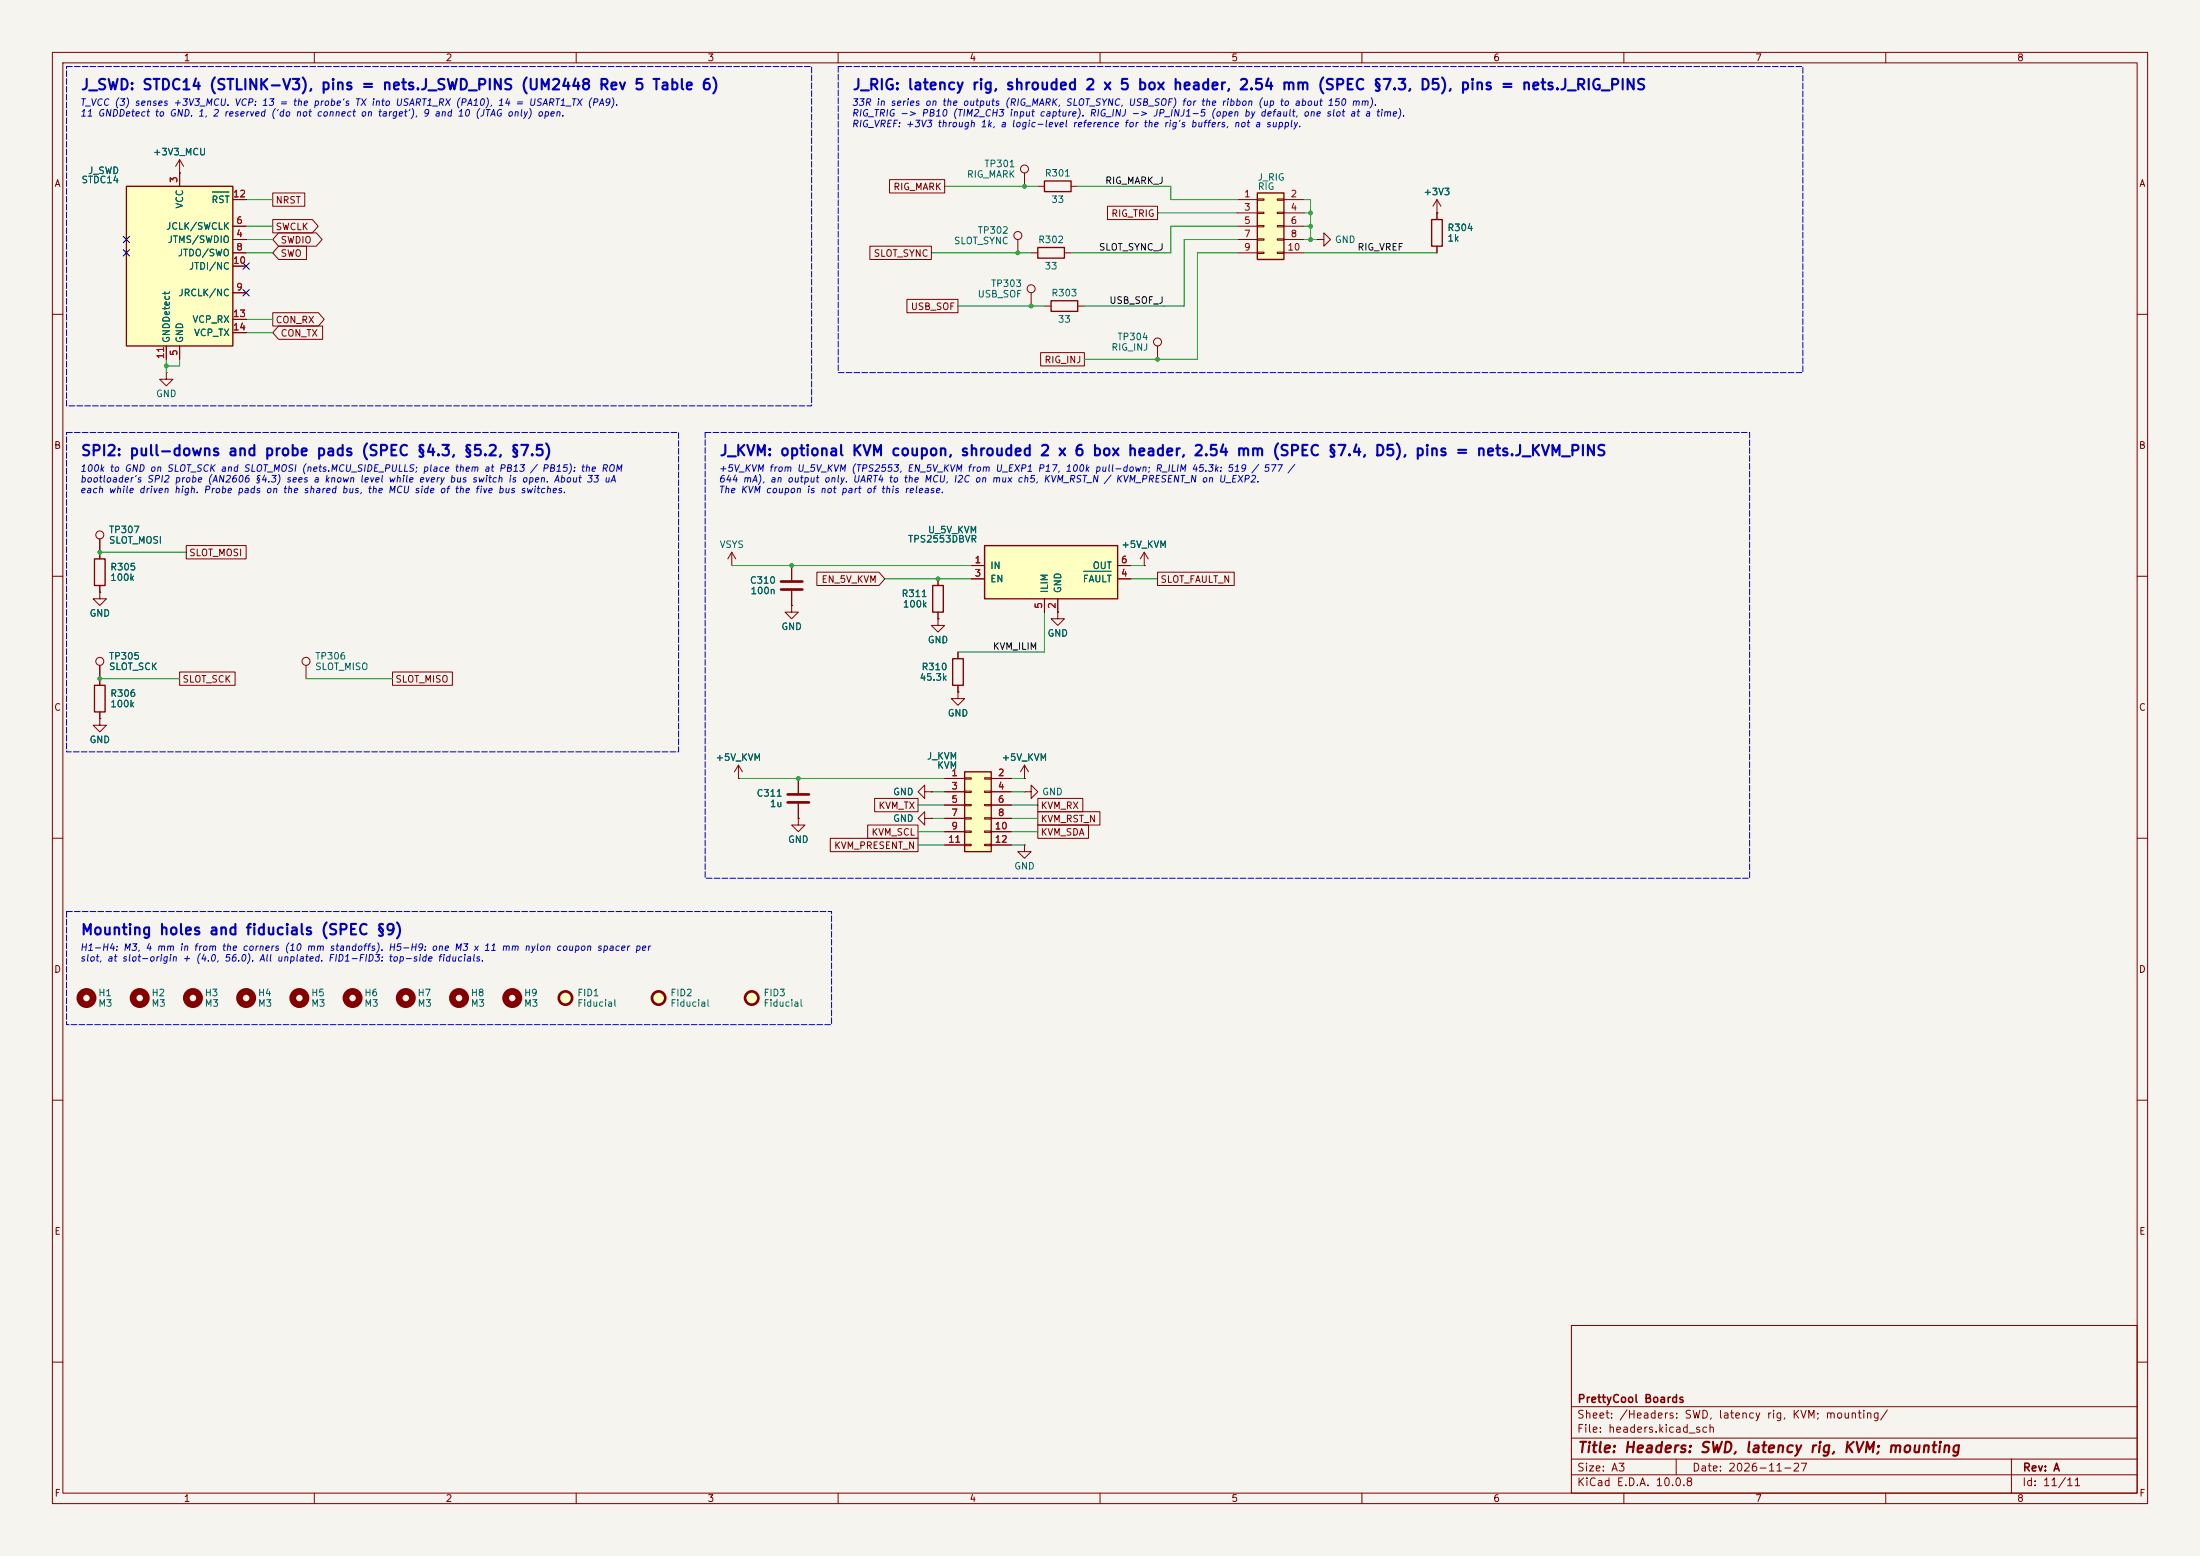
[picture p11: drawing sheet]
<svg xmlns="http://www.w3.org/2000/svg" width="420mm" height="297mm" viewBox="0 0 420 297" stroke-linecap="round" stroke-linejoin="round" font-family="sans-serif">
<path d="M0 0h420v297h-420z" fill="#f5f4ef" stroke="#f5f4ef" stroke-width=".19"/>
<g fill="none" stroke="#840000" stroke-width=".19">
<path d="M10 10h400v277h-400zM12 12h396v273h-396zM60 10v2M110 10v2M160 10v2M210 10v2M260 10v2M310 10v2M360 10v2M10 60h2M221 66v2.6M408 60h2"/>
<path d="M10 110h2M151.1 108v2.7M151.1 112.8v2.8M408 110h2M10 160h2M408 160h2M10 210h2M408 210h2M300 253h108v32h-108zM10 260h2M300 278.5h108M300 274.5h108"/>
<path d="M300 268.5h108M320 278.5v3M384 278.5v6.5M408 260h2M60 285v2M110 285v2M160 285v2M210 285v2M260 285v2M300 281.5h108M310 285v2M360 285v2"/>
<circle cx="221" cy="65.3" r=".76"/>
</g>
<path d="M149.1 111h4.1M149.1 112.5h4.1" fill="none" stroke="#840000" stroke-width=".51"/>
<path d="M188 104.1h25.4v10.2h-25.4z" fill="#ffffc2"/>
<path d="M199.4 34.5h5.1v2.1h-5.1zM198.1 47.2h5.1v2.1h-5.1zM200.7 57.4h5v2h-5zM273.3 41.9h2v5.1h-2zM188 104.1h25.4v10.2h-25.4z" fill="none" stroke="#840000" stroke-width=".25"/>
<g fill="none" stroke="#840000" stroke-width=".19">
<path d="M195.6 33v2.6M198.1 35.6h1.3M204.5 35.6h1.2M274.3 38.1v3.8M274.3 38.1l-.7 1.3M274.3 38.1l.8 1.3M194.3 45.7v2.6M196.8 55.9v2.5M196.8 48.3h1.3M199.4 58.4h1.3M203.2 48.3h1.3M205.7 58.4h1.3"/>
<path d="M251.5 45.7h1.2v-1.2l1.3 1.2-1.3 1.3v-1.3M251.5 45.7h.1M274.3 40.6h.1M274.3 47v1.3M139.7 108h.1M139.7 105.4l-.8 1.3M139.7 105.4l.8 1.3M139.7 105.4v2.6M185.4 108h2.6M185.4 110.5h2.6M199.4 114.3v2.5M201.9 114.3v2.5"/>
<path d="M213.4 108h2.5M213.4 110.5h2.5M218.4 108h.1M218.4 105.4l-.7 1.3M218.4 105.4l.8 1.3M218.4 105.4v2.6M152.4 148.6v2.8M152.4 153.4v2.8"/>
<circle cx="195.6" cy="32.3" r=".76"/>
<circle cx="194.3" cy="45" r=".76"/>
<circle cx="196.8" cy="55.1" r=".76"/>
</g>
<path d="M206.9 109h5.2" fill="none" stroke="#006464" stroke-width=".19"/>
<path d="M150.4 151.6h4M150.4 153.2h4" fill="none" stroke="#840000" stroke-width=".51"/>
<path d="M240 36.8h5.1v12.7h-5.1z" fill="#ffffc2"/>
<path d="M240 36.8h5.1v12.7h-5.1z" fill="none" stroke="#840000" stroke-width=".25"/>
<g fill="none" stroke="#840000" stroke-width=".19">
<path d="M34.3 33h.1M34.3 30.5l-.8 1.3M34.3 30.5l.8 1.3M34.3 30.5v2.5M236.2 38.1h3.8M240 38h1.3v.2h-1.3zM243.8 38h1.3v.2h-1.3zM245.1 38.1h3.8M236.2 40.6h3.8M236.2 43.2h3.8M236.2 45.7h3.8M236.2 48.3h3.8"/>
<path d="M240 40.5h1.3v.3h-1.3zM240 43.1h1.3v.2h-1.3zM240 45.6h1.3v.2h-1.3zM240 48.1h1.3v.3h-1.3zM243.8 40.5h1.3v.3h-1.3zM243.8 43.1h1.3v.2h-1.3zM243.8 45.6h1.3v.2h-1.3zM243.8 48.1h1.3v.3h-1.3zM245.1 40.6h3.8M245.1 43.2h3.8M245.1 45.7h3.8M245.1 48.3h3.8"/>
<path d="M201.9 116.8v1.3h1.3l-1.3 1.3-1.2-1.3h1.2M201.9 116.8h.1M195.6 161.3v1.3h1.2l-1.2 1.2-1.3-1.2h1.3M195.6 161.3h.1"/>
</g>
<path d="M24.1 35.6h20.3v30.4h-20.3z" fill="#ffffc2"/>
<path d="M24.1 35.6h20.3v30.4h-20.3zM178.1 111.8h2v5h-2zM18 130.8h2.1v5.1h-2.1zM181.9 125.7h2v5.1h-2z" fill="none" stroke="#840000" stroke-width=".25"/>
<g fill="none" stroke="#840000" stroke-width=".19">
<path d="M34.3 33v2.6M44.4 38.1h2.6M44.4 45.7h2.6M44.4 43.2h2.6M44.4 48.3h2.6M44.4 55.9h2.6M44.4 50.8h2.6M31.7 71.1v1.3h1.3l-1.3 1.3-1.2-1.3h1.2M31.7 71.1h.1M31.7 66v2.6M34.3 66v2.6M44.4 61h2.6"/>
<path d="M44.4 63.5h2.6M19 102.9v2.5M151.1 115.6v1.2h1.3l-1.3 1.3-1.2-1.3h1.2M151.1 115.6h.1M179.1 118.1v1.3h1.2l-1.2 1.3-1.3-1.3h1.3M179.1 118.1h.1M179.1 110.5v1.3M179.1 116.8v1.3M19 129.5v1.3M19 135.9v1.3M182.9 132.1v1.3h1.2l-1.2 1.2-1.3-1.2h1.3M182.9 132.1h.1"/>
<path d="M182.9 124.5v1.2M182.9 130.8v1.3M176.5 156.2v-1.3l-1.2 1.3 1.2 1.3v-1.3h1.3M176.5 151.1v-1.2l-1.2 1.2 1.2 1.3v-1.3h1.3M177.8 156.2h.1M177.8 151.1h.1M195.6 151.1h1.2v-1.2l1.3 1.2-1.3 1.3v-1.3M195.6 151.1h.1"/>
<circle cx="19" cy="102.1" r=".76"/>
</g>
<path d="M40.5 36.7h3.2" fill="none" stroke="#006464" stroke-width=".19"/>
<path d="M184.1 147.3h5.1v15.3h-5.1z" fill="#ffffc2"/>
<path d="M184.1 147.3h5.1v15.3h-5.1z" fill="none" stroke="#840000" stroke-width=".25"/>
<g fill="none" stroke="#840000" stroke-width=".19">
<path d="M19 127v2.5M152.4 156.2v1.3h1.3l-1.3 1.3-1.3-1.3h1.3M152.4 156.2h.1M180.3 148.6h3.8M180.3 151.1h3.8M180.3 153.7h3.8M180.3 156.2h3.8M180.3 158.8h3.8M184.1 148.5h1.3v.2h-1.3zM184.1 151h1.3v.3h-1.3zM184.1 153.5h1.3v.3h-1.3zM184.1 156.1h1.3v.2h-1.3z"/>
<path d="M184.1 158.6h1.3v.3h-1.3zM188 148.5h1.2v.2h-1.2zM188 151h1.2v.3h-1.2zM188 153.5h1.2v.3h-1.2zM188 156.1h1.2v.2h-1.2zM188 158.6h1.2v.3h-1.2zM189.2 148.6h3.8M189.2 151.1h3.8M189.2 153.7h3.8M189.2 156.2h3.8M189.2 158.8h3.8M195.6 148.6h.1"/>
<path d="M195.6 146.1l-.8 1.2M195.6 146.1l.7 1.2M195.6 146.1v2.5M180.3 161.3h3.8M184.1 161.2h1.3v.2h-1.3zM188 161.2h1.2v.2h-1.2zM189.2 161.3h3.8"/>
<circle cx="19" cy="126.2" r=".76"/>
</g>
<circle cx="107.9" cy="190.5" r="1.27" fill="#ffffc2"/>
<circle cx="107.9" cy="190.5" r="1.27" fill="none" stroke="#840000" stroke-width=".51"/>
<g fill="none" stroke="#840000" stroke-width="1.3">
<circle cx="47" cy="190.5" r="1.27"/>
<circle cx="57.1" cy="190.5" r="1.27"/>
<circle cx="67.3" cy="190.5" r="1.27"/>
<circle cx="77.5" cy="190.5" r="1.27"/>
<circle cx="87.6" cy="190.5" r="1.27"/>
<circle cx="97.8" cy="190.5" r="1.27"/>
</g>
<circle cx="125.7" cy="190.5" r="1.27" fill="#ffffc2"/>
<circle cx="125.7" cy="190.5" r="1.27" fill="none" stroke="#840000" stroke-width=".51"/>
<circle cx="143.5" cy="190.5" r="1.27" fill="#ffffc2"/>
<circle cx="143.5" cy="190.5" r="1.27" fill="none" stroke="#840000" stroke-width=".51"/>
<g fill="none" stroke="#840000" stroke-width="1.3">
<circle cx="16.5" cy="190.5" r="1.27"/>
<circle cx="26.7" cy="190.5" r="1.27"/>
<circle cx="36.8" cy="190.5" r="1.27"/>
</g>
<g fill="none" stroke="#840000" stroke-width=".19">
<path d="M34.3 33h.1M34.3 33v2.6M44.4 38.1h2.6M52.1 36.8h6.1v2.6h-6.1zM169.8 34.3h10.5v2.5h-10.5zM211.4 39.4h9.6v2.5h-9.6zM44.4 45.7h2.6M44.4 43.2h2.6M44.4 48.3h2.6M44.4 55.9h2.6M44.4 50.8h2.6M52.1 59.7h8.7l1.1 1.3-1.1 1.2h-8.7z"/>
<path d="M52.1 41.9h7.5l1.1 1.3-1.1 1.3h-7.5zM53.2 47h5.3v2.5h-5.3l-1.1-1.2zM53.2 44.4h7.2l1.1 1.3-1.1 1.3h-7.2l-1.1-1.3zM166.1 47h11.7v2.5h-11.7zM173.1 57.1h9.8v2.6h-9.8zM274.3 40.6h.1M274.3 40.6v1.3M274.3 47v1.3M31.7 66v2.6M34.3 66v2.6M44.4 61h2.6M44.4 63.5h2.6"/>
<path d="M53.2 62.2h8.4v2.6h-8.4l-1.1-1.3zM198.7 67.3h8.3v2.6h-8.3zM19 113v1.3h1.3l-1.3 1.3-1.2-1.3h1.2M19 113h.1M19 102.9v3.8M19 111.8v1.2M35.6 104.1h11.4v2.6h-11.4zM151.1 115.6h.1M151.1 108v2.7M151.1 112.8v2.8M155.9 109.2h11.9l1.1 1.3-1.1 1.3h-11.9zM179.1 118.1h.1"/>
<path d="M179.1 110.5v1.3M179.1 116.8v1.3M185.4 108h2.6M185.4 110.5h2.6M199.4 114.3v2.5M201.9 116.8h.1M201.9 114.3v2.5M213.4 108h2.5M213.4 110.5h2.5M218.4 108h.1M221 109.2h14.6v2.6h-14.6zM19 137.2v1.2h1.3l-1.3 1.3-1.2-1.3h1.2"/>
<path d="M19 137.2h.1M19 127v3.8M19 135.9v1.3M34.3 128.3h10.6v2.5h-10.6zM58.4 127v2.5M74.9 128.3h11.5v2.5h-11.5zM182.9 132.1h.1M182.9 124.5v1.2M182.9 130.8v1.3M141 148.6h.1M141 146.1l-.8 1.2M141 146.1l.7 1.2"/>
<path d="M141 146.1v2.5M152.4 156.2h.1M152.4 148.6v2.8M152.4 153.4v2.8M165.6 157.5h9.7v2.5h-9.7zM167 152.4h8.3v2.5h-8.3zM177.8 151.1h.1M177.8 156.2h.1M180.3 148.6h3.8M180.3 151.1h3.8M180.3 153.7h3.8M180.3 156.2h3.8"/>
<path d="M180.3 158.8h3.8M189.2 148.6h3.8M189.2 151.1h3.8M189.2 153.7h3.8M189.2 156.2h3.8M189.2 158.8h3.8M195.6 148.6h.1M198.1 152.4h8.6v2.5h-8.6zM198.1 154.9h11.9v2.6h-11.9zM198.1 157.5h9.7v2.5h-9.7zM158.5 160h16.8v2.6h-16.8zM180.3 161.3h3.8"/>
<path d="M189.2 161.3h3.8"/>
<circle cx="58.4" cy="126.2" r=".76"/>
</g>
<path d="M18 106.7h2.1v5.1h-2.1z" fill="none" stroke="#840000" stroke-width=".25"/>
<g fill="none" stroke="#009600" stroke-width=".19">
<path d="M47 38.1h5.1M180.3 35.6h17.8M205.7 35.6h17.8v2.5h12.7M248.9 38.1h1.3v7.6M47 48.3h5.1M47 43.2h5.1M47 45.7h5.1M177.8 48.3h19M182.9 58.4h16.5M221 40.6h15.2M236.2 43.2h-12.7v5.1h-19M236.2 48.3h-7.6v20.3h-21.6"/>
<path d="M236.2 45.7h-10.1v12.7h-19.1M248.9 48.3h25.4M248.9 43.2h1.3M248.9 45.7h2.6M248.9 40.6h1.3M31.7 68.6v2.5M34.3 68.6v1.3h-2.6M47 63.5h5.1M47 61h5.1M19 105.4h16.6M139.7 108h45.7M168.9 110.5h16.5"/>
<path d="M199.4 116.8v7.7h-16.5M215.9 108h2.5M215.9 110.5h5.1M19 129.5h15.3M58.4 129.5h16.5M141 148.6h39.3M175.3 158.8h5M175.3 153.7h5M177.8 156.2h2.5M177.8 151.1h2.5M193 148.6h2.6M193 158.8h5.1"/>
<path d="M193 153.7h5.1M193 156.2h5.1M193 151.1h2.6M175.3 161.3h5M193 161.3h2.6"/>
</g>
<path d="M23.5 45.1l1.2 1.2M23.5 47.7l1.2 1.2M24.7 45.1l-1.2 1.2M24.7 47.7l-1.2 1.2M46.4 55.3l1.2 1.2M46.4 50.2l1.2 1.2M47.6 55.3l-1.2 1.2M47.6 50.2l-1.2 1.2" fill="none" stroke="#000084" stroke-width=".19"/>
<path d="M12.7 12.7h142.2v64.8h-142.2zM160 12.7h184.2v58.4h-184.2zM12.7 82.6h116.8v60.9h-116.8zM134.6 82.6h199.4v85h-199.4zM12.7 174h146v21.6h-146z" fill="none" stroke="#0000c2" stroke-width=".19" stroke-dasharray="1.1 .4"/>
<path d="M40.5 36.7h3.2M206.9 109h5.2" fill="none" stroke="#006464" stroke-width=".19"/>
<g fill="#009600">
<circle cx="151.1" cy="108" r=".46"/>
<circle cx="195.6" cy="35.6" r=".46"/>
<circle cx="221" cy="68.6" r=".46"/>
<circle cx="250.2" cy="40.6" r=".46"/>
<circle cx="250.2" cy="43.2" r=".46"/>
<circle cx="250.2" cy="45.7" r=".46"/>
<circle cx="194.3" cy="48.3" r=".46"/>
<circle cx="196.8" cy="58.4" r=".46"/>
<circle cx="152.4" cy="148.6" r=".46"/>
<circle cx="179.1" cy="110.5" r=".46"/>
<circle cx="19" cy="129.5" r=".46"/>
<circle cx="19" cy="105.4" r=".46"/>
<circle cx="31.7" cy="69.9" r=".46"/>
</g>
<g font-size="2" fill="#0000c2">
<text x="15.3" y="17.7">J_SWD: STDC14 (STLINK-V3), pins = nets.J_SWD_PINS (UM2448 Rev 5 Table 6)</text>
<text x="162.6" y="17.7">J_RIG: latency rig, shrouded 2 x 5 box header, 2.54 mm (SPEC §7.3, D5), pins = nets.J_RIG_PINS</text>
<text x="15.3" y="87.5">SPI2: pull-downs and probe pads (SPEC §4.3, §5.2, §7.5)</text>
<text x="137.2" y="87.5">J_KVM: optional KVM coupon, shrouded 2 x 6 box header, 2.54 mm (SPEC §7.4, D5), pins = nets.J_KVM_PINS</text>
<text x="15.3" y="179">Mounting holes and fiducials (SPEC §9)</text>
</g>
<text font-size="2" fill="#840000" x="301" y="277.8">Title: Headers: SWD, latency rig, KVM; mounting</text>
<g font-size="1.5" fill="#840000">
<text x="301" y="268.1">PrettyCool Boards</text>
<text x="300.9" y="273.8">File: headers.kicad_sch</text>
<text x="300.9" y="271.1">Sheet: /Headers: SWD, latency rig, KVM; mounting/</text>
<text x="300.9" y="281.2">Size: A3</text>
<text x="322.9" y="281.2">Date: 2026-11-27</text>
<text x="386" y="281.2">Rev: A</text>
<text x="300.9" y="284">KiCad E.D.A. 10.0.8</text>
<text x="385.9" y="284">Id: 11/11</text>
</g>
<g font-size="1.3" fill="#840000">
<text x="35" y="12">1</text>
<text x="85" y="12">2</text>
<text x="135" y="12">3</text>
<text x="185" y="12">4</text>
<text x="235" y="12">5</text>
<text x="285" y="12">6</text>
<text x="335" y="12">7</text>
<text x="385" y="12">8</text>
<text x="10.3" y="36">A</text>
<text x="408.3" y="36">A</text>
<text x="52.5" y="39.2">NRST</text>
<text x="170.4" y="36.6">RIG_MARK</text>
<text x="212.1" y="41.7">RIG_TRIG</text>
<text x="52.5" y="44.2">SWCLK</text>
<text x="53.5" y="46.8">SWDIO</text>
<text x="53.5" y="49.3">SWO</text>
<text x="166.7" y="49.3">SLOT_SYNC</text>
<text x="173.8" y="59.5">USB_SOF</text>
<text x="52.5" y="62">CON_RX</text>
<text x="53.5" y="64.6">CON_TX</text>
<text x="199.3" y="69.6">RIG_INJ</text>
<text x="10.2" y="86">B</text>
<text x="408.2" y="86">B</text>
<text x="36" y="106.5">SLOT_MOSI</text>
<text x="156.7" y="111.5">EN_5V_KVM</text>
<text x="221.4" y="111.5">SLOT_FAULT_N</text>
<text x="34.7" y="130.6">SLOT_SCK</text>
<text x="75.4" y="130.6">SLOT_MISO</text>
<text x="10.2" y="136">C</text>
<text x="408.2" y="136">C</text>
<text x="167.6" y="154.7">KVM_TX</text>
<text x="198.6" y="154.7">KVM_RX</text>
<text x="166.3" y="159.8">KVM_SCL</text>
<text x="198.6" y="157.3">KVM_RST_N</text>
<text x="198.6" y="159.8">KVM_SDA</text>
<text x="159.1" y="162.3">KVM_PRESENT_N</text>
<text x="10.2" y="186">D</text>
<text x="408.2" y="186">D</text>
<text x="10.3" y="236">E</text>
<text x="408.3" y="236">E</text>
<text x="10.3" y="286">F</text>
<text x="35" y="287">1</text>
<text x="85" y="287">2</text>
<text x="135" y="287">3</text>
<text x="185" y="287">4</text>
<text x="235" y="287">5</text>
<text x="285" y="287">6</text>
<text x="335" y="287">7</text>
<text x="385" y="287">8</text>
<text x="408.3" y="286">F</text>
</g>
<g font-size="1.3" fill="#0000c2">
<text x="15.2" y="20.5">T_VCC (3) senses +3V3_MCU.</text>
<text x="15.2" y="22.6">11 GNDDetect to GND.</text>
<text x="37.7" y="22.6">1,</text>
<text x="40.4" y="22.6">2 reserved ('do not connect on target'),</text>
<text x="44.6" y="20.5">VCP: 13 = the probe's TX into USART1_RX (PA10),</text>
<text x="80.6" y="22.6">9 and 10 (JTAG only) open.</text>
<text x="94.9" y="20.5">14 = USART1_TX (PA9).</text>
<text x="162.5" y="20.5">33R in series on the outputs (RIG_MARK,</text>
<text x="162.5" y="22.6">RIG_TRIG -&gt; PB10 (TIM2_CH3 input capture).</text>
<text x="203.3" y="20.5">SLOT_SYNC,</text>
<text x="207.8" y="22.6">RIG_INJ -&gt; JP_INJ1-5 (open by default,</text>
<text x="215.3" y="20.5">USB_SOF) for the ribbon (up to about 150 mm).</text>
<text x="248.7" y="22.6">one slot at a time).</text>
<text x="162.5" y="24.6">RIG_VREF: +3V3 through 1k,</text>
<text x="190.8" y="24.6">a logic-level reference for the rig's buffers,</text>
<text x="235.4" y="24.6">not a supply.</text>
<text x="15.2" y="90.4">100k to GND on SLOT_SCK and SLOT_MOSI (nets.MCU_SIDE_PULLS; place them at PB13 / PB15): the ROM</text>
<text x="15.2" y="92.4">bootloader's SPI2 probe (AN2606 §4.3) sees a known level while every bus switch is open.</text>
<text x="15.2" y="94.4">each while driven high.</text>
<text x="38.7" y="94.4">Probe pads on the shared bus,</text>
<text x="70" y="94.4">the MCU side of the five bus switches.</text>
<text x="105.6" y="92.4">About 33 uA</text>
<text x="137.1" y="90.4">+5V_KVM from U_5V_KVM (TPS2553,</text>
<text x="137.1" y="92.4">644 mA),</text>
<text x="137.1" y="94.4">The KVM coupon is not part of this release.</text>
<text x="146.9" y="92.4">an output only.</text>
<text x="162.7" y="92.4">UART4 to the MCU,</text>
<text x="173.1" y="90.4">EN_5V_KVM from U_EXP1 P17,</text>
<text x="181.9" y="92.4">I2C on mux ch5,</text>
<text x="199.1" y="92.4">KVM_RST_N / KVM_PRESENT_N on U_EXP2.</text>
<text x="203.2" y="90.4">100k pull-down; R_ILIM 45.3k: 519 / 577 /</text>
<text x="15.2" y="181.8">H1-H4: M3,</text>
<text x="15.2" y="183.8">slot,</text>
<text x="20.3" y="183.8">at slot-origin + (4.0,</text>
<text x="27.6" y="181.8">4 mm in from the corners (10 mm standoffs).</text>
<text x="42.7" y="183.8">56.0).</text>
<text x="49.3" y="183.8">All unplated.</text>
<text x="62.5" y="183.8">FID1-FID3: top-side fiducials.</text>
<text x="74" y="181.8">H5-H9: one M3 x 11 mm nylon coupon spacer per</text>
</g>
<g font-size="1.3" fill="#006464">
<text x="29.1" y="30">+3V3_MCU</text>
<text x="15.5" y="35.3">STDC14</text>
<text x="16.7" y="33.5">J_SWD</text>
<text x="184.5" y="34.2">RIG_MARK</text>
<text x="187.8" y="32.2">TP301</text>
<text x="199.4" y="34">R301</text>
<text x="240" y="34.8">J_RIG</text>
<text x="35.3" y="39.9" transform="rotate(-90 35.3 39.9)">VCC</text>
<text x="40.3" y="39.1">RST</text>
<text x="200.6" y="39">33</text>
<text x="240" y="36.5">RIG</text>
<text x="271.7" y="37.6">+3V3</text>
<text x="31.6" y="44.1">JCLK/SWCLK</text>
<text x="31.9" y="46.7">JTMS/SWDIO</text>
<text x="182" y="46.9">SLOT_SYNC</text>
<text x="186.5" y="44.9">TP302</text>
<text x="198.1" y="46.7">R302</text>
<text x="254.7" y="46.7">GND</text>
<text x="276.2" y="44.4">R304</text>
<text x="276.2" y="46.4">1k</text>
<text x="33.9" y="49.2">JTDO/SWO</text>
<text x="36" y="51.8">JTDI/NC</text>
<text x="199.3" y="51.7">33</text>
<text x="34" y="56.8">JRCLK/NC</text>
<text x="186.5" y="57.1">USB_SOF</text>
<text x="189.1" y="55.1">TP303</text>
<text x="200.6" y="56.9">R303</text>
<text x="32.7" y="65.6" transform="rotate(-90 32.7 65.6)">GNDDetect</text>
<text x="35.3" y="65.6" transform="rotate(-90 35.3 65.6)">GND</text>
<text x="36.6" y="61.9">VCP_RX</text>
<text x="36.9" y="64.5">VCP_TX</text>
<text x="201.9" y="61.9">33</text>
<text x="213.2" y="65.2">TP304</text>
<text x="212.1" y="67.2">RIG_INJ</text>
<text x="29.7" y="76.1">GND</text>
<text x="20.7" y="102.1">TP307</text>
<text x="20.7" y="104.1">SLOT_MOSI</text>
<text x="137.3" y="104.9">VSYS</text>
<text x="173.2" y="103.9">TPS2553DBVR</text>
<text x="177" y="102.1">U_5V_KVM</text>
<text x="214" y="104.9">+5V_KVM</text>
<text x="21" y="109.2">R305</text>
<text x="21" y="111.2">100k</text>
<text x="143.1" y="111.7">C310</text>
<text x="143.2" y="113.7">100n</text>
<text x="188.9" y="108.9">IN</text>
<text x="188.9" y="111.5">EN</text>
<text x="200.4" y="113.3" transform="rotate(-90 200.4 113.3)">ILIM</text>
<text x="202.9" y="113.3" transform="rotate(-90 202.9 113.3)">GND</text>
<text x="206.6" y="111.5">FAULT</text>
<text x="208.5" y="108.9">OUT</text>
<text x="17" y="118">GND</text>
<text x="172" y="114.3">R311</text>
<text x="172.3" y="116.3">100k</text>
<text x="149.1" y="120.6">GND</text>
<text x="177" y="123.1">GND</text>
<text x="199.9" y="121.8">GND</text>
<text x="20.7" y="126.2">TP305</text>
<text x="20.7" y="128.2">SLOT_SCK</text>
<text x="60.1" y="126.2">TP306</text>
<text x="60.1" y="128.2">SLOT_MISO</text>
<text x="175.5" y="130.2">45.3k</text>
<text x="175.8" y="128.2">R310</text>
<text x="21" y="133.3">R306</text>
<text x="21" y="135.3">100k</text>
<text x="180.8" y="137.1">GND</text>
<text x="17" y="142.1">GND</text>
<text x="136.5" y="145.5">+5V_KVM</text>
<text x="176.9" y="145.3">J_KVM</text>
<text x="178.8" y="147">KVM</text>
<text x="191.1" y="145.5">+5V_KVM</text>
<text x="144.3" y="152.4">C311</text>
<text x="146.9" y="154.4">1u</text>
<text x="170.4" y="152.1">GND</text>
<text x="198.9" y="152.1">GND</text>
<text x="150.3" y="161.2">GND</text>
<text x="170.4" y="157.2">GND</text>
<text x="193.5" y="166.3">GND</text>
<text x="18.7" y="190.5">H1</text>
<text x="28.8" y="190.5">H2</text>
<text x="39" y="190.5">H3</text>
<text x="49.1" y="190.5">H4</text>
<text x="59.3" y="190.5">H5</text>
<text x="69.5" y="190.5">H6</text>
<text x="79.6" y="190.5">H7</text>
<text x="89.8" y="190.5">H8</text>
<text x="99.9" y="190.5">H9</text>
<text x="110.1" y="190.5">FID1</text>
<text x="127.9" y="190.5">FID2</text>
<text x="145.7" y="190.5">FID3</text>
<text x="18.7" y="192.5">M3</text>
<text x="28.8" y="192.5">M3</text>
<text x="39" y="192.5">M3</text>
<text x="49.1" y="192.5">M3</text>
<text x="59.3" y="192.5">M3</text>
<text x="69.5" y="192.5">M3</text>
<text x="79.6" y="192.5">M3</text>
<text x="89.8" y="192.5">M3</text>
<text x="99.9" y="192.5">M3</text>
<text x="110.1" y="192.5">Fiducial</text>
<text x="127.9" y="192.5">Fiducial</text>
<text x="145.7" y="192.5">Fiducial</text>
</g>
<g font-size="1.3" fill="#a90000">
<text x="34.2" y="35" transform="rotate(-90 34.2 35)">3</text>
<text x="44.4" y="38">12</text>
<text x="237.4" y="38">1</text>
<text x="237.4" y="40.5">3</text>
<text x="246.3" y="38">2</text>
<text x="246.3" y="40.5">4</text>
<text x="45" y="45.6">4</text>
<text x="45" y="43">6</text>
<text x="237.4" y="43">5</text>
<text x="237.4" y="45.6">7</text>
<text x="246.3" y="43">6</text>
<text x="246.3" y="45.6">8</text>
<text x="44.4" y="50.7">10</text>
<text x="45" y="48.1">8</text>
<text x="237.4" y="48.1">9</text>
<text x="245.7" y="48.1">10</text>
<text x="45" y="55.7">9</text>
<text x="44.4" y="60.8">13</text>
<text x="44.4" y="63.4">14</text>
<text x="31.6" y="68.6" transform="rotate(-90 31.6 68.6)">11</text>
<text x="34.2" y="68" transform="rotate(-90 34.2 68)">5</text>
<text x="186" y="107.8">1</text>
<text x="213.9" y="107.8">6</text>
<text x="186" y="110.4">3</text>
<text x="213.9" y="110.4">4</text>
<text x="199.3" y="116.3" transform="rotate(-90 199.3 116.3)">5</text>
<text x="201.8" y="116.3" transform="rotate(-90 201.8 116.3)">2</text>
<text x="181.5" y="148.5">1</text>
<text x="190.4" y="148.5">2</text>
<text x="181.5" y="151">3</text>
<text x="181.5" y="153.5">5</text>
<text x="190.4" y="151">4</text>
<text x="190.4" y="153.5">6</text>
<text x="180.9" y="161.2">11</text>
<text x="181.5" y="156.1">7</text>
<text x="181.5" y="158.6">9</text>
<text x="189.8" y="158.6">10</text>
<text x="189.8" y="161.2">12</text>
<text x="190.4" y="156.1">8</text>
</g>
<g font-size="1.3" fill="#0f0f0f">
<text x="210.9" y="35.4">RIG_MARK_J</text>
<text x="209.7" y="48.1">SLOT_SYNC_J</text>
<text x="259.1" y="48.1">RIG_VREF</text>
<text x="211.7" y="58.3">USB_SOF_J</text>
<text x="189.4" y="124.3">KVM_ILIM</text>
</g>
</svg>
